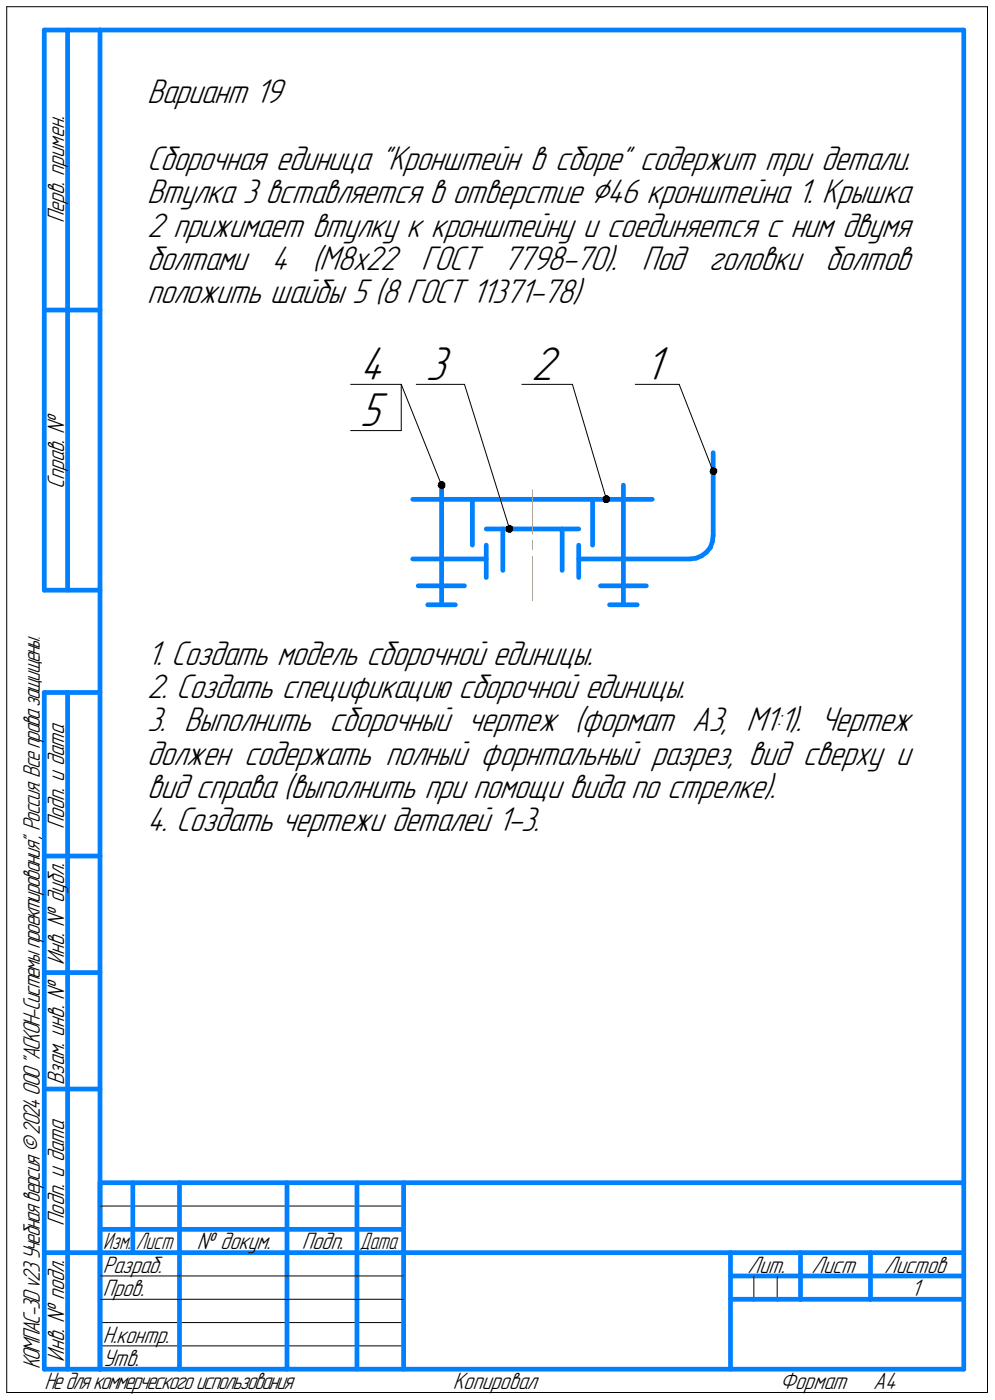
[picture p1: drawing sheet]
<svg xmlns="http://www.w3.org/2000/svg" width="213mm" height="300mm" viewBox="0 0 213 300" stroke-linecap="round" stroke-linejoin="round" font-family="sans-serif">
<g fill="none" stroke="#000" stroke-width=".21">
<path d="M1.4 1.4h210.1zM1.4 1.4v297zM211.5 1.4v297zM75.1 82.4h10.8zM75.1 92.3h10.8zM85.9 82.4l8.7 21.6zM85.9 82.4v9.9zM89.2 82.4h10.3zM99.5 82.4l9.6 31zM111.8 82.4h10.8zM122.6 82.4l7.3 24.6zM136.1 82.4h9.4z"/>
<path d="M145.5 82.4l7.2 18.6zM21.4 258.5h65zM21.4 273.5h17zM21.4 278.5h17zM38.4 273.5h23.1zM38.4 278.5h23.1zM61.5 273.5h15zM61.5 278.5h15zM76.5 273.5h9.9zM76.5 278.5h9.9zM161.5 273.5v5zM166.5 273.5v5z"/>
<path d="M1.4 298.4h210.1zM21.4 283.5h65zM21.4 288.5h65z"/>
</g>
<g fill="none" stroke="#0080ff" stroke-width="1">
<path d="M9.5 6.4v120.1zM9.5 6.4h11.9zM14.5 6.4v120.1zM21.4 6.4h185zM21.4 6.4v287.1zM206.4 6.4v287.1zM9.5 66.5h11.9zM152.7 97v17.8zM88.4 119.8h15.7zM88.4 107h25.6zM94.6 104v25.6zM101.2 107v9.8z"/>
<path d="M104.1 113.4h9.9zM104.1 116.8v7zM107.7 113.4v8.9zM114 113.4h10zM114 107h25.7zM120.4 113.4v8.9zM124 116.8v7zM124 119.8h23.8zM126.9 107v9.8zM133.5 104v25.6zM147.8 119.8l1.3-.2zM149.1 119.6l1.2-.5z"/>
<path d="M150.3 119.1l1-.7zM152.1 117.3l-.8 1.1zM152.6 116.1l-.5 1.2zM152.7 114.8l-.1 1.3zM9.5 126.5h11.9zM89.6 125.6h5zM91.6 129.6h5.9zM94.6 125.6h4.9zM128.6 125.6h4.9zM130.6 129.6h5.9zM133.5 125.6h4.9zM9.5 148.4v145.1z"/>
<path d="M9.5 148.4h11.9zM14.5 148.4v145.1zM9.5 183.5h11.9zM9.5 208.4h11.9zM9.5 233.4h11.9zM21.4 253.5h185zM21.4 253.5v40zM28.4 253.5v15zM38.4 253.5v25zM61.5 253.5v25zM76.5 253.5v25zM86.4 253.5v40z"/>
<path d="M9.5 268.5h11.9zM21.4 263.5h7zM21.4 268.5h7zM28.4 263.5h10zM28.4 268.5h10zM38.4 278.5v15zM38.4 263.5h23.1zM38.4 268.5h23.1zM61.5 278.5v15zM61.5 263.5h15zM61.5 268.5h15zM76.5 278.5v15z"/>
<path d="M76.5 263.5h9.9zM76.5 268.5h9.9zM86.4 268.5h120zM156.5 268.5v25zM156.5 273.5h14.9zM156.5 278.5h5zM161.5 278.5h5zM166.5 278.5h4.9zM171.4 268.5v10zM171.4 273.5h35zM171.4 278.5h15zM186.4 268.5v10z"/>
<path d="M186.4 278.5h20zM9.5 293.5h11.9zM21.4 293.5h185z"/>
</g>
<path d="M114 119.3v9.4zM114 115.9v1.9zM114 105v9.5z" fill="none" stroke="#ff8000" stroke-width=".21"/>
<g fill="#fff" stroke="#fff" stroke-width=".21">
<path d="M138.1 73.7h5.4zM138.1 73.7h5.4zM138.1 73.8h5.4zM138.1 73.9h5.4zM138.1 74h5.4zM138.1 74.1h5.4zM138.1 74.2h5.4zM138.1 74.3h5.4zM138.1 74.3h5.4zM138.1 74.4h5.4zM138.1 74.5h5.4zM138.1 74.6h5.4zM138.1 74.7h5.4zM138.1 74.8h5.4zM138.1 74.8h5.4zM138.1 74.9h5.4zM138.1 75h5.4zM138.1 75.1h5.4zM138.1 75.2h5.4zM138.1 75.3h5.4zM138.1 75.4h5.4zM138.1 75.4h5.4zM138.1 75.5h5.4zM138.1 75.6h5.4zM138.1 75.7h5.4zM138.1 75.8h5.4zM138.1 75.9h5.4zM138.1 75.9h5.4zM138.1 76h5.4zM138.1 76.1h5.4zM138.1 76.2h5.4zM138.1 76.3h5.4zM138.1 76.4h5.4zM138.1 76.5h5.4zM138.1 76.5h5.4zM138.1 76.6h5.4zM138.1 76.7h5.4zM138.1 76.8h5.4zM138.1 76.9h5.4zM138.1 77h5.4zM138.1 77h5.4zM138.1 77.1h5.4zM138.1 77.2h5.4zM138.1 77.3h5.4zM138.1 77.4h5.4zM138.1 77.5h5.4zM138.1 77.6h5.4zM138.1 77.6h5.4zM138.1 77.7h5.4zM138.1 77.8h5.4zM138.1 77.9h5.4zM138.1 78h5.4zM138.1 78.1h5.4zM138.1 78.1h5.4zM138.1 78.2h5.4zM138.1 78.3h5.4zM138.1 78.4h5.4zM138.1 78.5h5.4zM138.1 78.6h5.4zM138.1 78.7h5.4zM138.1 78.7h5.4zM138.1 78.8h5.4zM138.1 78.9h5.4zM138.1 79h5.4zM138.1 79.1h5.4zM138.1 79.2h5.4zM138.1 79.2h5.4zM138.1 79.3h5.4zM138.1 79.4h5.4zM138.1 79.5h5.4zM138.1 79.6h5.4zM138.1 79.7h5.4zM138.1 79.8h5.4zM138.1 79.8h5.4zM138.1 79.9h5.4zM138.1 80h5.4zM138.1 80.1h5.4zM138.1 80.2h5.4zM138.1 80.3h5.4zM138.1 80.3h5.4zM138.1 80.4h5.4zM138.1 80.5h5.4zM138.1 80.6h5.4zM138.1 80.7h5.4zM138.1 80.8h5.4zM138.1 80.9h5.4zM138.1 80.9h5.4zM138.1 81h5.4zM138.1 81.1h5.4zM138.1 81.2h5.4zM138.1 81.3h5.4zM138.1 81.4h5.4zM138.1 81.4h5.4zM138.1 81.5h5.4zM138.1 81.6h5.4zM138.1 81.7h5.4zM138.1 81.8h5.4zM138.1 81.9h5.4zM138.1 82h5.4zM138.1 82h5.4zM138.1 82.1h5.4zM138.1 82.2h5.4zM138.1 82.3h5.4zM138.1 82.4h5.4zM138.1 82.5h5.4zM138.1 82.5h5.4zM138.1 82.6h5.4zM138.1 82.7h5.4zM138.1 82.8h5.4zM138.1 82.9h5.4zM138.1 83h5.4zM138.1 83.1h5.4zM138.1 83.1h5.4zM138.1 83.2h5.4zM138.1 83.3h5.4zM138.1 83.4h5.4zM138.1 83.5h5.4z"/>
<path d="M113.7 73.7h6.9zM113.7 73.7h6.9zM113.7 73.8h6.9zM113.7 73.9h6.9zM113.7 74h6.9zM113.7 74.1h6.9zM113.7 74.2h6.9zM113.7 74.3h6.9zM113.7 74.3h6.9zM113.7 74.4h6.9zM113.7 74.5h6.9zM113.7 74.6h6.9zM113.7 74.7h6.9zM113.7 74.8h6.9zM113.7 74.8h6.9zM113.7 74.9h6.9zM113.7 75h6.9zM113.7 75.1h6.9zM113.7 75.2h6.9zM113.7 75.3h6.9zM113.7 75.4h6.9zM113.7 75.4h6.9zM113.7 75.5h6.9zM113.7 75.6h6.9zM113.7 75.7h6.9zM113.7 75.8h6.9zM113.7 75.9h6.9zM113.7 75.9h6.9zM113.7 76h6.9zM113.7 76.1h6.9zM113.7 76.2h6.9zM113.7 76.3h6.9zM113.7 76.4h6.9zM113.7 76.5h6.9zM113.7 76.5h6.9zM113.7 76.6h6.9zM113.7 76.7h6.9zM113.7 76.8h6.9zM113.7 76.9h6.9zM113.7 77h6.9zM113.7 77h6.9zM113.7 77.1h6.9zM113.7 77.2h6.9zM113.7 77.3h6.9zM113.7 77.4h6.9zM113.7 77.5h6.9zM113.7 77.6h6.9zM113.7 77.6h6.9zM113.7 77.7h6.9zM113.7 77.8h6.9zM113.7 77.9h6.9zM113.7 78h6.9zM113.7 78.1h6.9zM113.7 78.1h6.9zM113.7 78.2h6.9zM113.7 78.3h6.9zM113.7 78.4h6.9zM113.7 78.5h6.9zM113.7 78.6h6.9zM113.7 78.7h6.9zM113.7 78.7h6.9zM113.7 78.8h6.9zM113.7 78.9h6.9zM113.7 79h6.9zM113.7 79.1h6.9zM113.7 79.2h6.9zM113.7 79.2h6.9zM113.7 79.3h6.9zM113.7 79.4h6.9zM113.7 79.5h6.9zM113.7 79.6h6.9zM113.7 79.7h6.9zM113.7 79.8h6.9zM113.7 79.8h6.9zM113.7 79.9h6.9zM113.7 80h6.9zM113.7 80.1h6.9zM113.7 80.2h6.9zM113.7 80.3h6.9zM113.7 80.3h6.9zM113.7 80.4h6.9zM113.7 80.5h6.9zM113.7 80.6h6.9zM113.7 80.7h6.9zM113.7 80.8h6.9zM113.7 80.9h6.9zM113.7 80.9h6.9zM113.7 81h6.9zM113.7 81.1h6.9zM113.7 81.2h6.9zM113.7 81.3h6.9zM113.7 81.4h6.9zM113.7 81.4h6.9zM113.7 81.5h6.9zM113.7 81.6h6.9zM113.7 81.7h6.9zM113.7 81.8h6.9zM113.7 81.9h6.9zM113.7 82h6.9zM113.7 82h6.9zM113.7 82.1h6.9zM113.7 82.2h6.9zM113.7 82.3h6.9zM113.7 82.4h6.9zM113.7 82.5h6.9zM113.7 82.5h6.9zM113.7 82.6h6.9zM113.7 82.7h6.9zM113.7 82.8h6.9zM113.7 82.9h6.9zM113.7 83h6.9zM113.7 83.1h6.9zM113.7 83.1h6.9zM113.7 83.2h6.9zM113.7 83.3h6.9zM113.7 83.4h6.9zM113.7 83.5h6.9z"/>
<path d="M91.2 73.7h6.3zM91.2 73.7h6.3zM91.2 73.8h6.3zM91.2 73.9h6.3zM91.2 74h6.3zM91.2 74.1h6.3zM91.2 74.2h6.3zM91.2 74.3h6.3zM91.2 74.3h6.3zM91.2 74.4h6.3zM91.2 74.5h6.3zM91.2 74.6h6.3zM91.2 74.7h6.3zM91.2 74.8h6.3zM91.2 74.8h6.3zM91.2 74.9h6.3zM91.2 75h6.3zM91.2 75.1h6.3zM91.2 75.2h6.3zM91.2 75.3h6.3zM91.2 75.4h6.3zM91.2 75.4h6.3zM91.2 75.5h6.3zM91.2 75.6h6.3zM91.2 75.7h6.3zM91.2 75.8h6.3zM91.2 75.9h6.3zM91.2 75.9h6.3zM91.2 76h6.3zM91.2 76.1h6.3zM91.2 76.2h6.3zM91.2 76.3h6.3zM91.2 76.4h6.3zM91.2 76.5h6.3zM91.2 76.5h6.3zM91.2 76.6h6.3zM91.2 76.7h6.3zM91.2 76.8h6.3zM91.2 76.9h6.3zM91.2 77h6.3zM91.2 77h6.3zM91.2 77.1h6.3zM91.2 77.2h6.3zM91.2 77.3h6.3zM91.2 77.4h6.3zM91.2 77.5h6.3zM91.2 77.6h6.3zM91.2 77.6h6.3zM91.2 77.7h6.3zM91.2 77.8h6.3zM91.2 77.9h6.3zM91.2 78h6.3zM91.2 78.1h6.3zM91.2 78.1h6.3zM91.2 78.2h6.3zM91.2 78.3h6.3zM91.2 78.4h6.3zM91.2 78.5h6.3zM91.2 78.6h6.3zM91.2 78.7h6.3zM91.2 78.7h6.3zM91.2 78.8h6.3zM91.2 78.9h6.3zM91.2 79h6.3zM91.2 79.1h6.3zM91.2 79.2h6.3zM91.2 79.2h6.3zM91.2 79.3h6.3zM91.2 79.4h6.3zM91.2 79.5h6.3zM91.2 79.6h6.3zM91.2 79.7h6.3zM91.2 79.8h6.3zM91.2 79.8h6.3zM91.2 79.9h6.3zM91.2 80h6.3zM91.2 80.1h6.3zM91.2 80.2h6.3zM91.2 80.3h6.3zM91.2 80.3h6.3zM91.2 80.4h6.3zM91.2 80.5h6.3zM91.2 80.6h6.3zM91.2 80.7h6.3zM91.2 80.8h6.3zM91.2 80.9h6.3zM91.2 80.9h6.3zM91.2 81h6.3zM91.2 81.1h6.3zM91.2 81.2h6.3zM91.2 81.3h6.3zM91.2 81.4h6.3zM91.2 81.4h6.3zM91.2 81.5h6.3zM91.2 81.6h6.3zM91.2 81.7h6.3zM91.2 81.8h6.3zM91.2 81.9h6.3zM91.2 82h6.3zM91.2 82h6.3zM91.2 82.1h6.3zM91.2 82.2h6.3zM91.2 82.3h6.3zM91.2 82.4h6.3zM91.2 82.5h6.3zM91.2 82.5h6.3zM91.2 82.6h6.3zM91.2 82.7h6.3zM91.2 82.8h6.3zM91.2 82.9h6.3zM91.2 83h6.3zM91.2 83.1h6.3zM91.2 83.1h6.3zM91.2 83.2h6.3zM91.2 83.3h6.3zM91.2 83.4h6.3zM91.2 83.5h6.3z"/>
<path d="M77 73.7h6.9zM77 73.7h6.9zM77 73.8h6.9zM77 73.9h6.9zM77 74h6.9zM77 74.1h6.9zM77 74.2h6.9zM77 74.3h6.9zM77 74.3h6.9zM77 74.4h6.9zM77 74.5h6.9zM77 74.6h6.9zM77 74.7h6.9zM77 74.8h6.9zM77 74.8h6.9zM77 74.9h6.9zM77 75h6.9zM77 75.1h6.9zM77 75.2h6.9zM77 75.3h6.9zM77 75.4h6.9zM77 75.4h6.9zM77 75.5h6.9zM77 75.6h6.9zM77 75.7h6.9zM77 75.8h6.9zM77 75.9h6.9zM77 75.9h6.9zM77 76h6.9zM77 76.1h6.9zM77 76.2h6.9zM77 76.3h6.9zM77 76.4h6.9zM77 76.5h6.9zM77 76.5h6.9zM77 76.6h6.9zM77 76.7h6.9zM77 76.8h6.9zM77 76.9h6.9zM77 77h6.9zM77 77h6.9zM77 77.1h6.9zM77 77.2h6.9zM77 77.3h6.9zM77 77.4h6.9zM77 77.5h6.9zM77 77.6h6.9zM77 77.6h6.9zM77 77.7h6.9zM77 77.8h6.9zM77 77.9h6.9zM77 78h6.9zM77 78.1h6.9zM77 78.1h6.9zM77 78.2h6.9zM77 78.3h6.9zM77 78.4h6.9zM77 78.5h6.9zM77 78.6h6.9zM77 78.7h6.9zM77 78.7h6.9zM77 78.8h6.9zM77 78.9h6.9zM77 79h6.9zM77 79.1h6.9zM77 79.2h6.9zM77 79.2h6.9zM77 79.3h6.9zM77 79.4h6.9zM77 79.5h6.9zM77 79.6h6.9zM77 79.7h6.9zM77 79.8h6.9zM77 79.8h6.9zM77 79.9h6.9zM77 80h6.9zM77 80.1h6.9zM77 80.2h6.9zM77 80.3h6.9zM77 80.3h6.9zM77 80.4h6.9zM77 80.5h6.9zM77 80.6h6.9zM77 80.7h6.9zM77 80.8h6.9zM77 80.9h6.9zM77 80.9h6.9zM77 81h6.9zM77 81.1h6.9zM77 81.2h6.9zM77 81.3h6.9zM77 81.4h6.9zM77 81.4h6.9zM77 81.5h6.9zM77 81.6h6.9zM77 81.7h6.9zM77 81.8h6.9zM77 81.9h6.9zM77 82h6.9zM77 82h6.9zM77 82.1h6.9zM77 82.2h6.9zM77 82.3h6.9zM77 82.4h6.9zM77 82.5h6.9zM77 82.5h6.9zM77 82.6h6.9zM77 82.7h6.9zM77 82.8h6.9zM77 82.9h6.9zM77 83h6.9zM77 83.1h6.9zM77 83.1h6.9zM77 83.2h6.9zM77 83.3h6.9zM77 83.4h6.9zM77 83.5h6.9z"/>
<path d="M77 83.6h6.4zM77 83.7h6.4zM77 83.7h6.4zM77 83.8h6.4zM77 83.9h6.4zM77 84h6.4zM77 84.1h6.4zM77 84.2h6.4zM77 84.2h6.4zM77 84.3h6.4zM77 84.4h6.4zM77 84.5h6.4zM77 84.6h6.4zM77 84.7h6.4zM77 84.8h6.4zM77 84.8h6.4zM77 84.9h6.4zM77 85h6.4zM77 85.1h6.4zM77 85.2h6.4zM77 85.3h6.4zM77 85.3h6.4zM77 85.4h6.4zM77 85.5h6.4zM77 85.6h6.4zM77 85.7h6.4zM77 85.8h6.4zM77 85.9h6.4zM77 85.9h6.4zM77 86h6.4zM77 86.1h6.4zM77 86.2h6.4zM77 86.3h6.4zM77 86.4h6.4zM77 86.4h6.4zM77 86.5h6.4zM77 86.6h6.4zM77 86.7h6.4zM77 86.8h6.4zM77 86.9h6.4zM77 87h6.4zM77 87h6.4zM77 87.1h6.4zM77 87.2h6.4zM77 87.3h6.4zM77 87.4h6.4zM77 87.5h6.4zM77 87.5h6.4zM77 87.6h6.4zM77 87.7h6.4zM77 87.8h6.4zM77 87.9h6.4zM77 88h6.4zM77 88.1h6.4zM77 88.1h6.4zM77 88.2h6.4zM77 88.3h6.4zM77 88.4h6.4zM77 88.5h6.4zM77 88.6h6.4zM77 88.6h6.4zM77 88.7h6.4zM77 88.8h6.4zM77 88.9h6.4zM77 89h6.4zM77 89.1h6.4zM77 89.2h6.4zM77 89.2h6.4zM77 89.3h6.4zM77 89.4h6.4zM77 89.5h6.4zM77 89.6h6.4zM77 89.7h6.4zM77 89.7h6.4zM77 89.8h6.4zM77 89.9h6.4zM77 90h6.4zM77 90.1h6.4zM77 90.2h6.4zM77 90.3h6.4zM77 90.3h6.4zM77 90.4h6.4zM77 90.5h6.4zM77 90.6h6.4zM77 90.7h6.4zM77 90.8h6.4zM77 90.8h6.4zM77 90.9h6.4zM77 91h6.4zM77 91.1h6.4zM77 91.2h6.4zM77 91.3h6.4zM77 91.4h6.4zM77 91.4h6.4zM77 91.5h6.4zM77 91.6h6.4zM77 91.7h6.4zM77 91.8h6.4zM77 91.9h6.4zM77 91.9h6.4zM77 92h6.4zM77 92.1h6.4zM77 92.2h6.4zM77 92.3h6.4zM77 92.4h6.4zM77 92.5h6.4zM77 92.5h6.4zM77 92.6h6.4zM77 92.7h6.4zM77 92.8h6.4zM77 92.9h6.4zM77 93h6.4zM77 93h6.4zM77 93.1h6.4zM77 93.2h6.4zM77 93.3h6.4z"/>
</g>
<g fill="#000" stroke="#000" stroke-width=".21">
<path d="M94.2 103.2h.6zM94.1 103.3h.9zM94.1 103.4h1zM94 103.5h1.2zM93.9 103.5h1.3zM93.9 103.6h1.4zM93.9 103.7h1.4zM93.8 103.8h1.5zM93.8 103.9h1.5zM93.8 104h1.5zM93.7 104.1h1.6zM93.8 104.1h1.5zM93.9 104.2h1.4zM93.9 104.3h1.4zM94 104.4h1.2zM94 104.5h1.2zM94.1 104.6h1zM94.3 104.6h.7z"/>
<path d="M108.9 112.6h.4zM108.8 112.7h.7zM108.6 112.8h1zM108.5 112.9h1.2zM108.5 112.9h1.3zM108.5 113h1.3zM108.4 113.1h1.5zM108.4 113.2h1.5zM108.4 113.3h1.5zM108.3 113.4h1.6zM108.4 113.5h1.5zM108.4 113.5h1.5zM108.4 113.6h1.5zM108.5 113.7h1.3zM108.5 113.8h1.2zM108.5 113.9h1.1zM108.6 114h1zM108.8 114h.7z"/>
<path d="M129.6 106.3h.5zM129.5 106.3h.8zM129.4 106.4h1zM129.2 106.5h1.3zM129.2 106.6h1.4zM129.2 106.7h1.4zM129.1 106.8h1.5zM129.1 106.8h1.5zM129.1 106.9h1.5zM129 107h1.6zM129.1 107.1h1.5zM129.1 107.2h1.5zM129.1 107.3h1.5zM129.2 107.4h1.4zM129.2 107.4h1.3zM129.2 107.5h1.2zM129.4 107.6h.9zM129.5 107.7h.7z"/>
<path d="M152.5 100.2h.5zM152.4 100.3h.8zM152.3 100.4h1zM152.2 100.5h1.2zM152.1 100.6h1.4zM152.1 100.7h1.5zM152.1 100.8h1.5zM152.1 100.8h1.5zM152.1 100.9h1.5zM152.1 101h1.5zM152 101.1h1.6zM152.1 101.2h1.5zM152.1 101.3h1.4zM152.1 101.3h1.4zM152.2 101.4h1.2zM152.2 101.5h1.1zM152.4 101.6h.8zM152.6 101.7h.6z"/>
</g>
<g font-size="10.8">
<text x="77" y="81.4">4</text>
<text x="91.2" y="81.4">3</text>
<text x="113.7" y="81.4">2</text>
<text x="138.1" y="81.4">1</text>
<text x="77" y="91.3">5</text>
</g>
<g font-size="7.8">
<text x="31.5" y="22.1">Вариант 19</text>
<text x="31.5" y="36.4">Сборочная единица &quot;Кронштейн в сборе&quot; содержит три детали.</text>
<text x="31.5" y="43.6">Втулка 3 вставляется в отверстие ⌀46 кронштейна 1. Крышка</text>
<text x="31.5" y="50.8">2 прижимает втулку к кронштейну и соединяется с ним двумя</text>
<text x="31.5" y="57.9">болтами</text>
<text x="58.1" y="57.9">4</text>
<text x="66.9" y="57.9">(М8х22</text>
<text x="90.2" y="57.9">ГОСТ</text>
<text x="107.7" y="57.9">7798-70).</text>
<text x="137.5" y="57.9">Под</text>
<text x="151.8" y="57.9">головки</text>
<text x="176.8" y="57.9">болтов</text>
<text x="31.5" y="65">положить шайбы 5 (8 ГОСТ 11371-78)</text>
<text x="31.5" y="142.4">1. Создать модель сборочной единицы.</text>
<text x="31.5" y="149.6">2. Создать спецификацию сборочной единицы.</text>
<text x="31.5" y="156.7">3. Выполнить сборочный чертеж (формат А3, М1:1). Чертеж</text>
<text x="31.5" y="163.9">должен содержать полный форнтальный разрез, вид сверху и</text>
<text x="31.5" y="171">вид справа (выполнить при помощи вида по стрелке).</text>
<text x="31.5" y="178.1">4. Создать чертежи деталей 1-3.</text>
</g>
<g font-size="5.4">
<text x="13.8" y="47.9" transform="rotate(-90 13.8 47.9)">Перв. примен.</text>
<text x="13.8" y="104.8" transform="rotate(-90 13.8 104.8)">Справ. №</text>
<text x="13.8" y="177.7" transform="rotate(-90 13.8 177.7)">Подп. и дата</text>
<text x="13.8" y="206.8" transform="rotate(-90 13.8 206.8)">Инв. № дубл.</text>
<text x="13.8" y="232.6" transform="rotate(-90 13.8 232.6)">Взам. инв. №</text>
<text x="13.8" y="262.7" transform="rotate(-90 13.8 262.7)">Подп. и дата</text>
<text x="42.2" y="267.8">№ докум.</text>
<text x="64.6" y="267.8">Подп.</text>
<text x="22" y="272.8">Разраб.</text>
<text x="160.1" y="272.8">Лит.</text>
<text x="173.8" y="272.8">Лист</text>
<text x="189.3" y="272.8">Листов</text>
<text x="22" y="277.8">Пров.</text>
<text x="195.1" y="277.8">1</text>
<text x="22" y="287.8">Н.контр.</text>
<text x="8.5" y="293.5" transform="rotate(-90 8.5 293.5)">КОМПАС-3Dv23Учебнаяверсия©2024ООО&quot;АСКОН-Системыпроектирования&quot;, Россия. Всеправазащищены.</text>
<text x="13.8" y="291.8" transform="rotate(-90 13.8 291.8)">Инв. № подл.</text>
<text x="22" y="292.8">Утв.</text>
<text x="9.5" y="297.7">Недлякоммерческогоиспользования</text>
<text x="97" y="297.8">Копировал</text>
<text x="167" y="297.8">Формат</text>
<text x="187" y="297.8">A4</text>
</g>
<g font-size="5.3">
<text x="22.1" y="267.8">Изм.</text>
<text x="29.1" y="267.8">Лист</text>
<text x="77.1" y="267.8">Дата</text>
</g>
</svg>
